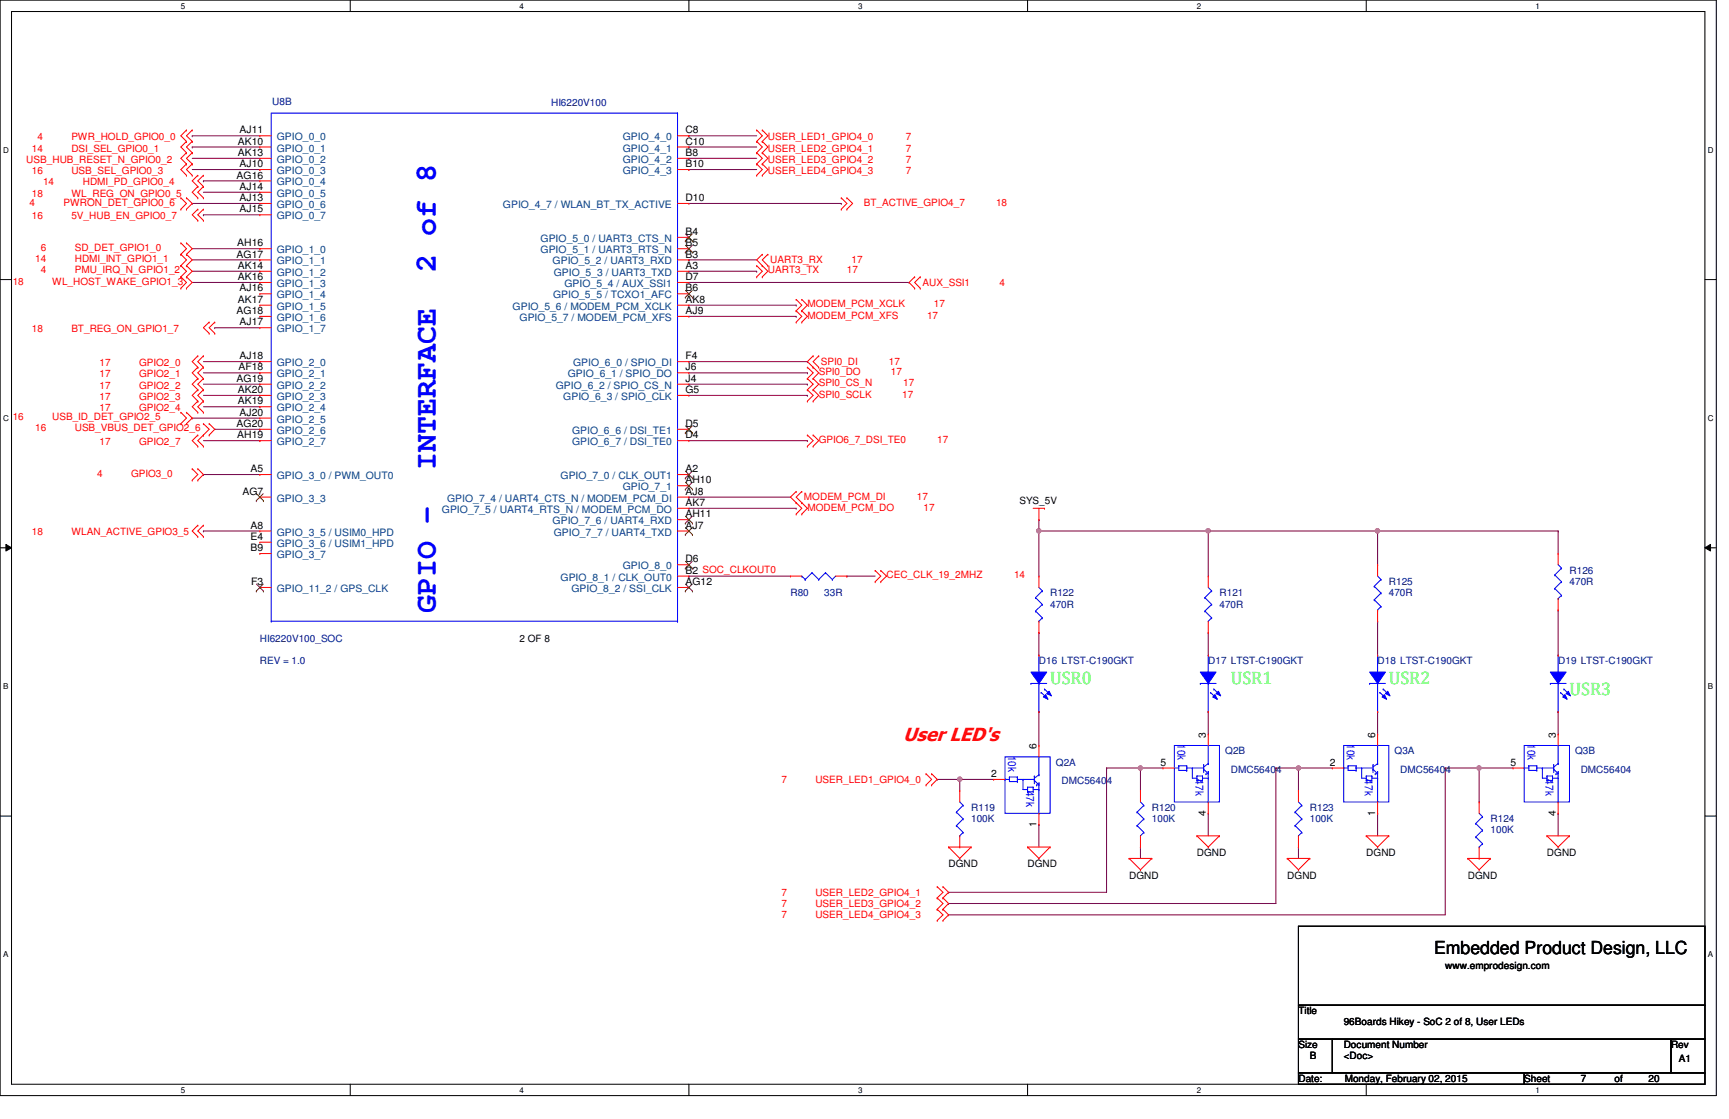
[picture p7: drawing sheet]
<svg xmlns="http://www.w3.org/2000/svg" width="432mm" height="279mm" viewBox="0 0 432 279" stroke-linecap="round" stroke-linejoin="round" font-family="sans-serif">
<path d="M0 0h428.6v273.6h-428.6zM2.9 2.9h422.9v267.8h-422.9z" fill="none" stroke="#000" stroke-width=".25"/>
<g fill="#fff">
<path d="M45.2 .4h1.1v2.2h-1.1z"/>
<path d="M45.2 271.1h1.1v2.2h-1.1z"/>
</g>
<path d="M87.5 0v2.9M87.5 270.7v2.9" fill="none" stroke="#000" stroke-width=".25"/>
<g fill="#fff">
<path d="M129.8 .4h1.1v2.2h-1.1z"/>
<path d="M129.8 271.1h1.1v2.2h-1.1z"/>
</g>
<path d="M172 0v2.9M172 270.7v2.9" fill="none" stroke="#000" stroke-width=".25"/>
<g fill="#fff">
<path d="M214.3 .4h1.1v2.2h-1.1z"/>
<path d="M214.3 271.1h1.1v2.2h-1.1z"/>
</g>
<path d="M256.6 0v2.9M256.6 270.7v2.9" fill="none" stroke="#000" stroke-width=".25"/>
<g fill="#fff">
<path d="M298.9 .4h1.1v2.2h-1.1z"/>
<path d="M298.9 271.1h1.1v2.2h-1.1z"/>
</g>
<path d="M341.2 0v2.9M341.2 270.7v2.9" fill="none" stroke="#000" stroke-width=".25"/>
<g fill="#fff">
<path d="M383.5 .4h1.1v2.2h-1.1z"/>
<path d="M383.5 271.1h1.1v2.2h-1.1z"/>
<path d="M.8 36.3h1.4v2.3h-1.4z"/>
<path d="M426.5 36.3h1.4v2.3h-1.4z"/>
<path d="M.8 103.3h1.4v2.2h-1.4z"/>
<path d="M426.5 103.3h1.4v2.2h-1.4z"/>
</g>
<path d="M0 69.8h2.9M425.8 69.8h2.8" fill="none" stroke="#000" stroke-width=".25"/>
<g fill="#fff">
<path d="M.8 170.2h1.3v2.3h-1.3z"/>
<path d="M426.5 170.2h1.3v2.3h-1.3z"/>
</g>
<path d="M0 136.8h2.9M1.5 135.9l1.4 .9-1.4 .8zM425.8 136.8l1.4-.9v1.7zM425.8 136.8h2.8" fill="none" stroke="#000" stroke-width=".25"/>
<path d="M1.5 135.9l1.4 .9-1.4 .8zM425.8 136.8l1.4-.9v1.7z" fill="#000"/>
<g fill="#fff">
<path d="M.8 237.2h1.3v2.2h-1.3z"/>
<path d="M426.5 237.2h1.3v2.2h-1.3z"/>
</g>
<path d="M0 203.8h2.9M425.8 203.8h2.8" fill="none" stroke="#000" stroke-width=".25"/>
<g fill="none" stroke="#800040" stroke-width=".25">
<path d="M48 33.9h.1M48 36.7h.1M48 33.9h16.9M48 36.7h16.9M48 39.5h16.9M64.9 39.5h.1M48 42.3h16.9M50.8 45.2h.1M50.8 48h14.1M50.8 45.2h14.1M64.9 48h.1M64.9 42.3h.1"/>
<path d="M172 50.8h38.1M210.1 50.8h.1M48 64.9h16.9M48 62.1h16.9M48 67.7h16.9M64.9 64.9h.1M64.9 62.1h.1M64.9 67.7h.1M172 70.5h55M172 76.2h26.8M172 79h26.8M198.8 76.2h.1"/>
<path d="M198.8 79h.1M227 70.5h.1M50.8 90.3h14.1M50.8 93.1h14.1M50.8 95.9h14.1M50.8 98.7h14.1M64.9 90.3h.1M64.9 93.1h.1M64.9 95.9h.1M64.9 98.7h.1M172 90.3h29.6M172 93.1h29.6"/>
<path d="M172 95.9h29.6M172 98.7h29.6M201.6 90.3h.1M201.6 93.1h.1M201.6 95.9h.1M201.6 98.7h.1M50.8 101.6h14.1M50.8 110h14.1M64.9 101.6h.1M64.9 110h.1M172 110h29.6M201.6 110h.1"/>
<path d="M172 126.9h26.8M198.8 126.9h.1M234.1 194.6h.1M234.1 194.6h5.6"/>
</g>
<circle cx="239.7" cy="194.6" r=".56" fill="#f0f"/>
<circle cx="239.7" cy="194.6" r=".56" fill="none" stroke="#f0f" stroke-width=".25"/>
<path d="M239.7 194.6h.1M239.7 194.6v2.8M276.4 191.8h.1M276.4 191.8h8.4M284.8 191.8h.1M284.8 191.8v5.6M259.5 205.9h.1M259.5 205.9v5.6M301.8 203.1h.1M301.8 203.1v5.6" fill="none" stroke="#800040" stroke-width=".25"/>
<circle cx="284.8" cy="191.8" r=".55" fill="#f0f"/>
<circle cx="284.8" cy="191.8" r=".55" fill="none" stroke="#f0f" stroke-width=".25"/>
<g fill="none" stroke="#800040" stroke-width=".25">
<path d="M259.5 132.6h.1M259.5 132.6h42.3M301.8 132.6h.1M301.8 132.6v11.2M259.5 177.7h.1M259.5 177.7v8.4M301.8 177.7h.1M301.8 177.7v5.6M239.7 194.6h.1M239.7 194.6h8.5M276.4 191.8h.1M276.4 191.8v31h-39.5"/>
<path d="M284.8 191.8h.1M284.8 191.8h5.6M284.8 211.5h.1M284.8 211.5v2.8M236.9 222.8h.1"/>
</g>
<circle cx="301.7" cy="132.5" r=".56" fill="#f0f"/>
<circle cx="301.7" cy="132.5" r=".56" fill="none" stroke="#f0f" stroke-width=".25"/>
<path d="M259.5 132.6h.1M259.5 132.6v11.2" fill="none" stroke="#800040" stroke-width=".25"/>
<circle cx="259.4" cy="132.5" r=".56" fill="#f0f"/>
<circle cx="259.4" cy="132.5" r=".56" fill="none" stroke="#f0f" stroke-width=".25"/>
<g fill="none" stroke="#800040" stroke-width=".25">
<path d="M259.5 129.8h.1M259.5 129.8v2.8M301.8 132.6h.1M301.8 132.6h42.2M259.5 157.9h.1M259.5 157.9v5.7M301.8 157.9h.1M301.8 157.9v5.7M318.6 191.8h.1M318.6 191.8h5.7M369.4 191.8h.1M369.4 191.8v8.4"/>
<path d="M324.3 211.5h.1M324.3 211.5v2.8M344 203.1h.1M344 203.1v5.6M389.1 203.1h.1M389.1 203.1v5.6M236.9 228.4h.1M236.9 228.4h124"/>
</g>
<circle cx="324.3" cy="191.8" r=".56" fill="#f0f"/>
<circle cx="324.3" cy="191.8" r=".56" fill="none" stroke="#f0f" stroke-width=".25"/>
<g fill="none" stroke="#800040" stroke-width=".25">
<path d="M344 132.6h.1M344 132.6v8.4M344 132.6h45.1M344 177.7h.1M344 177.7v5.6M389.1 177.7h.1M389.1 177.7v5.6M324.3 191.8h.1M324.3 191.8v5.6M324.3 191.8h8.4M360.9 191.8h.1M360.9 191.8h8.5"/>
<path d="M236.9 225.6h.1M236.9 225.6h81.7"/>
</g>
<circle cx="344" cy="132.5" r=".56" fill="#f0f"/>
<circle cx="344" cy="132.5" r=".56" fill="none" stroke="#f0f" stroke-width=".25"/>
<path d="M389.1 132.6h.1M389.1 132.6v5.6M369.4 191.8h.1M369.4 191.8h8.5" fill="none" stroke="#800040" stroke-width=".25"/>
<circle cx="369.4" cy="191.8" r=".55" fill="#f0f"/>
<circle cx="369.4" cy="191.8" r=".55" fill="none" stroke="#f0f" stroke-width=".25"/>
<g fill="none" stroke="#800040" stroke-width=".25">
<path d="M172 33.9h.1M172 39.5h.1M172 36.7h.1M172 33.9h17M172 39.5h17M172 36.7h17M48 50.8h.1M48 50.8h16.9M50.8 53.6h.1M50.8 53.6h14.1M172 42.3h.1M172 42.3h17"/>
<path d="M48 70.5h16.9M64.9 70.5h.1M172 64.9h.1M172 64.9h17M172 67.7h17M189 67.7h.1M53.6 81.8h.1M53.6 81.8h11.3M48 104.4h.1M48 104.4h16.9M50.8 118.5h.1M50.8 118.5h14.1"/>
<path d="M53.6 107.2h11.3M64.9 107.2h.1M50.8 132.6h.1M50.8 132.6h14.1M172 124.1h.1M172 124.1h25.4M172 143.8h.1M172 143.8h25.4M211.5 143.8h.1M211.5 143.8h7.1M344 155.1h.1M344 155.1v8.5"/>
<path d="M389.1 152.3h.1M389.1 152.3v11.3M318.6 191.8h.1M318.6 191.8v33.8M360.9 191.8h.1M360.9 191.8v36.6"/>
</g>
<g fill="none" stroke="#f00" stroke-width=".25">
<path d="M46.6 32.5h.1M46.6 35.3h.1M46.6 38.1h.1M46.6 32.5l-1.4 1.4 1.4 1.4M46.6 35.3l-1.4 1.4 1.4 1.4M46.6 38.1l-1.4 1.4 1.4 1.4M48 32.5h.1M48 35.3h.1M48 38.1h.1M48 32.5l-1.4 1.4 1.4 1.4M48 35.3l-1.4 1.4 1.4 1.4M48 38.1l-1.4 1.4 1.4 1.4"/>
<path d="M64.9 33.9h.1M64.9 36.7h.1M64.9 39.5h.1M64.9 33.9h2.8M64.9 36.7h2.8M64.9 39.5h2.8M169.2 33.9h2.8M169.2 36.7h2.8M169.2 39.5h2.8M172 33.9h.1M172 36.7h.1M172 39.5h.1"/>
<path d="M189 32.5h.1M189 35.3h.1M189 38.1h.1M189 32.5l1.4 1.4-1.4 1.4M189 35.3l1.4 1.4-1.4 1.4M189 38.1l1.4 1.4-1.4 1.4M190.4 32.5h.1M190.4 35.3h.1M190.4 38.1h.1M190.4 32.5l1.4 1.4-1.4 1.4M190.4 35.3l1.4 1.4-1.4 1.4M190.4 38.1l1.4 1.4-1.4 1.4"/>
<path d="M45.2 49.4h.1M45.2 52.2h.1M45.2 49.4l1.4 1.4-1.4 1.4M46.6 40.9h.1M46.6 43.8h.1M46.6 52.2h.1M46.6 49.4h.1M46.6 40.9l-1.4 1.4 1.4 1.5M46.6 49.4l1.4 1.4-1.4 1.4M48 40.9h.1M48 43.8h.1M48 40.9l-1.4 1.4 1.4 1.5"/>
<path d="M49.4 46.6h.1M49.4 49.4h.1M49.4 43.8h.1M49.4 52.2h.1M49.4 55h.1M49.4 46.6l-1.4 1.4 1.4 1.4M49.4 43.8l-1.4 1.4 1.4 1.4M49.4 52.2l-1.4 1.4 1.4 1.4M50.8 46.6h.1M50.8 49.4h.1M50.8 43.8h.1M50.8 52.2h.1"/>
<path d="M50.8 55h.1M50.8 46.6l-1.4 1.4 1.4 1.4M50.8 43.8l-1.4 1.4 1.4 1.4M50.8 52.2l-1.4 1.4 1.4 1.4M64.9 42.3h.1M64.9 45.2h.1M64.9 48h.1M64.9 50.8h.1M64.9 53.6h.1M64.9 50.8h2.8M64.9 42.3h2.8M64.9 45.2h2.8"/>
<path d="M64.9 48h2.8M64.9 53.6h2.8M169.2 59.3h2.8M169.2 50.8h2.8M169.2 42.3h2.8M172 59.3h.1M172 50.8h.1M172 42.3h.1M189 40.9h.1M189 43.8h.1M189 40.9l1.4 1.4-1.4 1.5M190.4 40.9h.1"/>
<path d="M190.4 43.8h.1M190.4 40.9l1.4 1.4-1.4 1.5M210.1 52.2h.1M210.1 49.4h.1M210.1 49.4l1.4 1.4-1.4 1.4M211.5 52.2h.1M211.5 49.4h.1M211.5 49.4l1.4 1.4-1.4 1.4M45.2 63.5h.1M45.2 66.3h.1M45.2 60.7h.1M45.2 69.1h.1"/>
<path d="M45.2 72h.1M45.2 63.5l1.4 1.4-1.4 1.4M45.2 60.7l1.4 1.4-1.4 1.4M45.2 66.3l1.4 1.4-1.4 1.4M45.2 69.1l1.4 1.4-1.4 1.5M46.6 66.3h.1M46.6 63.5h.1M46.6 60.7h.1M46.6 69.1h.1M46.6 72h.1M46.6 63.5l1.4 1.4-1.4 1.4M46.6 60.7l1.4 1.4-1.4 1.4"/>
<path d="M46.6 66.3l1.4 1.4-1.4 1.4M46.6 69.1l1.4 1.4-1.4 1.5M64.9 62.1h.1M64.9 64.9h.1M64.9 67.7h.1M64.9 70.5h.1M64.9 73.4h.1M64.9 76.2h.1M64.9 79h.1M64.9 62.1h2.8M64.9 64.9h2.8M64.9 67.7h2.8"/>
<path d="M64.9 70.5h2.8M64.9 73.4h2.8M64.9 76.2h2.8M64.9 79h2.8M169.2 62.1h2.8M169.2 64.9h2.8M169.2 67.7h2.8M169.2 70.5h2.8M169.2 73.4h2.8M169.2 76.2h2.8M169.2 79h2.8M172 62.1h.1"/>
<path d="M172 64.9h.1M172 67.7h.1M172 70.5h.1M172 73.4h.1M172 76.2h.1M172 79h.1M189 69.1h.1M189 66.3h.1M189 66.3l1.4 1.4-1.4 1.4M190.4 63.5h.1M190.4 66.3h.1M190.4 69.1h.1"/>
<path d="M190.4 63.5l-1.4 1.4 1.4 1.4M190.4 66.3l1.4 1.4-1.4 1.4M191.8 66.3h.1M191.8 63.5h.1M191.8 63.5l-1.4 1.4 1.4 1.4M198.8 77.6h.1M198.8 74.8h.1M198.8 74.8l1.4 1.4-1.4 1.4M198.8 77.6l1.4 1.4-1.4 1.4M200.2 77.6h.1M200.2 74.8h.1M200.2 74.8l1.4 1.4-1.4 1.4"/>
<path d="M200.2 77.6l1.4 1.4-1.4 1.4M228.4 69.1h.1M228.4 72h.1M228.4 69.1l-1.4 1.4 1.4 1.5M229.8 72h.1M229.8 69.1h.1M229.8 69.1l-1.4 1.4 1.4 1.5M49.4 88.9h.1M49.4 91.7h.1M49.4 94.5h.1M49.4 97.3h.1M49.4 88.9l-1.4 1.4 1.4 1.4"/>
<path d="M49.4 91.7l-1.4 1.4 1.4 1.4M49.4 94.5l-1.4 1.4 1.4 1.4M49.4 97.3l-1.4 1.4 1.4 1.5M50.8 88.9h.1M50.8 91.7h.1M50.8 94.5h.1M50.8 97.3h.1M50.8 88.9l-1.4 1.4 1.4 1.4M50.8 91.7l-1.4 1.4 1.4 1.4M50.8 94.5l-1.4 1.4 1.4 1.4M50.8 97.3l-1.4 1.4 1.4 1.5M52.2 80.4h.1"/>
<path d="M52.2 83.2h.1M52.2 80.4l-1.4 1.4 1.4 1.4M53.6 80.4h.1M53.6 83.2h.1M53.6 80.4l-1.4 1.4 1.4 1.4M64.9 81.8h.1M64.9 90.3h.1M64.9 93.1h.1M64.9 95.9h.1M64.9 98.7h.1M64.9 81.8h2.8M64.9 90.3h2.8"/>
<path d="M64.9 93.1h2.8M64.9 95.9h2.8M64.9 98.7h2.8M169.2 90.3h2.8M169.2 93.1h2.8M169.2 95.9h2.8M169.2 98.7h2.8M172 90.3h.1M172 93.1h.1M172 95.9h.1M172 98.7h.1M198.8 80.4h.1"/>
<path d="M200.2 80.4h.1M201.6 94.5h.1M201.6 91.7h.1M201.6 97.3h.1M201.6 91.7l1.5 1.4-1.5 1.4M201.6 94.5l1.5 1.4-1.5 1.4M201.6 97.3l1.5 1.4-1.5 1.5M203.1 94.5h.1M203.1 91.7h.1M203.1 97.3h.1M203.1 88.9h.1M203.1 91.7l1.4 1.4-1.4 1.4"/>
<path d="M203.1 94.5l1.4 1.4-1.4 1.4M203.1 97.3l1.4 1.4-1.4 1.5M203.1 88.9l-1.5 1.4 1.5 1.4M204.5 91.7h.1M204.5 88.9h.1M204.5 88.9l-1.4 1.4 1.4 1.4M45.2 103h.1M45.2 105.8h.1M45.2 103l1.4 1.4-1.4 1.4M46.6 105.8h.1M46.6 103h.1M46.6 103l1.4 1.4-1.4 1.4"/>
<path d="M48 117.1h.1M48 119.9h.1M48 117.1l1.4 1.4-1.4 1.4M49.4 100.2h.1M49.4 103h.1M49.4 108.6h.1M49.4 111.4h.1M49.4 119.9h.1M49.4 117.1h.1M49.4 100.2l-1.4 1.4 1.4 1.4M49.4 108.6l-1.4 1.4 1.4 1.4M49.4 117.1l1.4 1.4-1.4 1.4"/>
<path d="M50.8 100.2h.1M50.8 103h.1M50.8 108.6h.1M50.8 111.4h.1M50.8 105.8h.1M50.8 100.2l-1.4 1.4 1.4 1.4M50.8 105.8l1.4 1.4-2.8 2.8 1.4 1.4M52.2 108.6h.1M52.2 105.8h.1M52.2 105.8l1.4 1.4-1.4 1.4M64.9 101.6h.1M64.9 104.4h.1"/>
<path d="M64.9 107.2h.1M64.9 110h.1M64.9 118.5h.1M64.9 101.6h2.8M64.9 104.4h2.8M64.9 107.2h2.8M64.9 110h2.8M64.9 118.5h2.8M169.2 107.2h2.8M169.2 110h2.8M169.2 118.5h2.8M172 107.2h.1"/>
<path d="M172 110h.1M172 118.5h.1M201.6 100.2h.1M201.6 111.4h.1M201.6 108.6h.1M201.6 108.6l1.5 1.4-1.5 1.4M203.1 100.2h.1M203.1 111.4h.1M203.1 108.6h.1M203.1 108.6l1.4 1.4-1.4 1.4M49.4 131.1h.1M49.4 134h.1"/>
<path d="M49.4 131.1l-1.4 1.5 1.4 1.4M50.8 131.1h.1M50.8 134h.1M50.8 131.1l-1.4 1.5 1.4 1.4M64.9 124.1h.1M64.9 132.6h.1M64.9 135.4h.1M64.9 138.2h.1M64.9 124.1h2.8M64.9 132.6h2.8M64.9 135.4h2.8M64.9 138.2h2.8"/>
<path d="M169.2 126.9h2.8M169.2 124.1h2.8M169.2 132.6h2.8M169.2 121.3h2.8M169.2 129.8h2.8M172 121.3h.1M172 124.1h.1M172 126.9h.1M172 129.8h.1M172 132.6h.1M198.8 128.4h.1M198.8 125.5h.1"/>
<path d="M198.8 122.7h.1M198.8 125.5l1.4 1.4-1.4 1.5M198.8 122.7l-1.4 1.4 1.4 1.4M200.2 128.4h.1M200.2 125.5h.1M200.2 122.7h.1M200.2 122.7l-1.4 1.4 2.8 2.8-1.4 1.5M258 126.9h2.9M259.5 129.8h.1M259.5 126.9v2.9M260.9 126.9h.1M389.1 138.2h.1"/>
<path d="M389.1 138.2v2.8M64.9 146.7h.1M64.9 146.7h2.8M169.2 146.7h2.8M169.2 141h2.8M169.2 143.8h2.8M172 141h.1M172 143.8h.1M172 146.7h.1M218.6 145.2h.1M218.6 142.5h.1M218.6 142.5l1.4 1.3-1.4 1.4"/>
<path d="M220 145.2h.1M220 142.5h.1M220 142.5l1.4 1.3-1.4 1.4M259.5 143.8h.1M259.5 157.9h.1M259.5 143.8v2.9M259.5 155.1v2.8M344 141h.1M344 155.1h.1M344 141v2.8M344 152.3v2.8M389.1 152.3h.1"/>
<path d="M389.1 149.5v2.8M231.3 196h.1M231.3 193.2h.1M231.3 193.2l1.4 1.4-1.4 1.4M232.7 193.2h.1M232.7 196h.1M232.7 193.2l1.4 1.4-1.4 1.4M236.9 211.5h.1M236.9 211.5h5.6M236.9 211.5l2.8 2.8M239.7 214.3h.1M242.5 211.5h.1"/>
<path d="M242.5 211.5l-2.8 2.8M256.6 211.5h.1M256.6 211.5h5.7M256.6 211.5l2.9 2.8M259.5 214.3h.1M262.3 211.5h.1M262.3 211.5l-2.8 2.8M282 214.3h.1M282 214.3h5.7M282 214.3l2.8 2.9M284.8 217.2h.1M287.7 214.3h.1"/>
<path d="M287.7 214.3l-2.9 2.9M298.9 208.7h.1M298.9 208.7h5.6M298.9 208.7l2.9 2.8M301.8 211.5h.1M304.5 208.7h.1M304.5 208.7l-2.7 2.8M321.5 214.3h.1M321.5 214.3h5.6M321.5 214.3l2.8 2.9M324.3 217.2h.1M327.1 214.3h.1"/>
<path d="M327.1 214.3l-2.8 2.9M341.2 208.7h.1M341.2 208.7h5.6M341.2 208.7l2.8 2.8M344 211.5h.1M346.8 208.7h.1M346.8 208.7l-2.8 2.8M366.6 214.3h.1M366.6 214.3h5.6M366.6 214.3l2.8 2.9M369.4 217.2h.1M372.2 214.3h.1"/>
<path d="M372.2 214.3l-2.8 2.9M386.3 208.7h.1M386.3 208.7h5.7M386.3 208.7l2.8 2.8M389.1 211.5h.1M392 208.7h.1M392 208.7l-2.9 2.8M234.1 224.2h.1M234.1 221.4h.1M234.1 227h.1M234.1 229.8h.1M234.1 221.4l1.4 1.4-1.4 1.4"/>
<path d="M234.1 224.2l1.4 1.4-1.4 1.4M234.1 227l1.4 1.4-1.4 1.4M235.5 221.4h.1M235.5 224.2h.1M235.5 227h.1M235.5 229.8h.1M235.5 221.4l1.4 1.4-1.4 1.4M235.5 224.2l1.4 1.4-1.4 1.4M235.5 227l1.4 1.4-1.4 1.4"/>
</g>
<path d="M324.3 231.3h101.5v19.7h-101.5zM324.3 251h101.5v8.5h-101.5zM324.3 259.5h8.4v8.4h-8.4zM332.7 259.5h84.6v8.4h-84.6zM417.3 259.5h8.5v8.4h-8.5zM324.3 267.9h56.4v2.8h-56.4zM380.7 267.9h45.1v2.8h-45.1z" fill="none" stroke="#000" stroke-width=".25"/>
<g fill="none" stroke="#00f" stroke-width=".25">
<path d="M169.2 28.2h.1M169.2 28.2v126.9M169.2 28.2h-101.5v126.9M67.7 155.1h.1M67.7 155.1h101.5M169.2 155.1h.1M258.6 149.2h.1M258.6 152.6h.1M258.6 149.2l1.7 1.7M258.6 152.6l1.7 1.7M259.5 155.1h.1M259.5 146.7l.8 .8"/>
<path d="M260.3 147.5h.1M260.3 150.9h.1M260.3 154.3h.1M260.3 147.5l-1.7 1.7M260.3 150.9l-1.7 1.7M260.3 154.3l-.8 .8M343.2 146.4h.1M343.2 149.8h.1M343.2 146.4l1.7 1.7M343.2 149.8l1.7 1.7M344 152.3h.1M344 143.8l.9 .9"/>
<path d="M344.9 144.7h.1M344.9 148.1h.1M344.9 151.5h.1M344.9 144.7l-1.7 1.7M344.9 148.1l-1.7 1.7M344.9 151.5l-.9 .8M388.3 143.6h.1M388.3 146.9h.1M388.3 143.6l1.7 1.6M388.3 146.9l1.7 1.7M389.1 149.5h.1M389.1 141l.9 .9"/>
<path d="M390 141.9h.1M390 145.2h.1M390 148.6h.1M390 141.9l-1.7 1.7M390 145.2l-1.7 1.7M390 148.6l-.9 .9M389.1 170.6h.1M389.1 177.7h.1M389.1 163.6v14.1"/>
</g>
<g fill="none" stroke="#804000" stroke-width=".25">
<path d="M171.2 58.4l1.7 1.8M172.9 58.4l-1.7 1.8M171.2 60.2h.1M171.2 63h.1M171.2 74.3h.1M171.2 61.3l1.7 1.7M171.2 72.5l1.7 1.8M172.9 61.3l-1.7 1.7M172.9 72.5l-1.7 1.8M172.9 60.2h.1M172.9 63h.1M172.9 74.3h.1"/>
<path d="M171.2 108.1h.1M171.2 119.4h.1M171.2 106.3l1.7 1.8M171.2 117.6l1.7 1.8M172.9 106.3l-1.7 1.8M172.9 117.6l-1.7 1.8M172.9 108.1h.1M172.9 119.4h.1M64 125h.1M64.1 123.3l1.7 1.7M65.7 123.3l-1.7 1.7M65.8 125h.1"/>
<path d="M171.2 122.2h.1M171.2 130.6h.1M171.2 133.5h.1M171.2 120.4l1.7 1.8M171.2 128.9l1.7 1.7M171.2 131.7l1.7 1.8M172.9 120.4l-1.7 1.8M172.9 128.9l-1.7 1.7M172.9 131.7l-1.7 1.8M172.9 122.2h.1M172.9 130.6h.1M172.9 133.5h.1"/>
<path d="M64 147.6h.1M64.1 145.8l1.7 1.8M65.7 145.8l-1.7 1.8M65.8 147.6h.1M171.2 141.9h.1M171.2 147.6h.1M171.2 140.2l1.7 1.7M171.2 145.8l1.7 1.8M172.9 140.2l-1.7 1.7M172.9 145.8l-1.7 1.8M172.9 141.9h.1M172.9 147.6h.1"/>
</g>
<path d="M390.8 173.4l.6 1.2-1.1-.6z" fill-rule="evenodd" fill="#00f"/>
<path d="M390.6 172h.1M390.6 172l1.6 1.7M390.8 173.4l.6 1.2-1.1-.6z" fill="none" stroke="#00f" stroke-width=".25"/>
<path d="M391.7 172.6l.5 1.1-1.1-.5z" fill-rule="evenodd" fill="#00f"/>
<path d="M391.7 172.6l.5 1.1-1.1-.5z" fill="none" stroke="#00f" stroke-width=".25"/>
<path d="M387.2 167.8h3.9l-2 2.8z" fill-rule="evenodd" fill="#00f"/>
<path d="M344 170.6h.1M344 177.7h.1M344 163.6v14.1M387.2 167.8h3.9l-2 2.8zM387.2 170.6h.1M387.2 170.6h3.9M389.7 172.9h.1M389.7 172.9l1.7 1.7" fill="none" stroke="#00f" stroke-width=".25"/>
<path d="M389.1 177.7h.1M389.1 163.6h.1" fill="none" stroke="#f00" stroke-width=".25"/>
<path d="M345.7 173.4l.6 1.2-1.2-.6z" fill-rule="evenodd" fill="#00f"/>
<path d="M345.4 172h.1M345.4 172l1.7 1.7M345.7 173.4l.6 1.2-1.2-.6z" fill="none" stroke="#00f" stroke-width=".25"/>
<path d="M346.6 172.6l.5 1.1-1.1-.5z" fill-rule="evenodd" fill="#00f"/>
<path d="M346.6 172.6l.5 1.1-1.1-.5z" fill="none" stroke="#00f" stroke-width=".25"/>
<path d="M342.1 167.8h3.9l-2 2.8z" fill-rule="evenodd" fill="#00f"/>
<g fill="none" stroke="#00f" stroke-width=".25">
<path d="M301.8 170.6h.1M301.8 177.7h.1M301.8 163.6v14.1M342.1 167.8h3.9l-2 2.8zM342.1 170.6h.1M342.1 170.6h3.9M344.6 172.9h.1M344.6 172.9l1.7 1.7M335.6 186.1h11.2v14.1h-11.2zM335.6 191.8h.1M335.6 191.8h1.1M336.7 191.2h.1"/>
<path d="M336.7 191.2h2M336.7 191.2v1.2h2M338.7 191.2h.1M338.7 192.4h.1M338.7 191.8h.1M338.7 191.2v1.2M338.7 191.8h4.2M340.1 191.8h.1M340.1 191.8v2.5h1.1M341.2 194.3h.1M341.2 193.8h.1M341.2 194.9h.1"/>
<path d="M341.2 193.8v1.1M341.2 193.8h1.4M341.2 194.9h1.4M342.6 193.8h.1M342.6 194.9h.1M342.6 194.3h1.4M342.6 193.8v1.1M342.9 190.9h.1M342.9 192.1h.1M342.9 190.9v2M342.9 192.1l1.1 1.1h-.5M343.5 193.2h.1"/>
<path d="M344 190.7h.1M344 194.3h.1M344 192.6h.1M344 190.7l-1.1 .8M344 186.1v4.6M344 192.6v7.6M344 200.2h.1M368.6 205.6h.1M368.6 209h.1M368.6 205.6l1.6 1.7M368.6 209l1.6 1.7M369.4 211.5h.1"/>
<path d="M369.4 203.1l.8 .8M370.2 203.9h.1M370.2 207.3h.1M370.2 210.7h.1M370.2 203.9l-1.6 1.7M370.2 207.3l-1.6 1.7M370.2 210.7l-.8 .8"/>
</g>
<path d="M344 177.7h.1M344 163.6h.1M332.7 191.8h.1M332.7 191.8h2.9M344 183.3h.1M344 183.3v2.8M344 203.1h.1M344 200.2v2.9M369.4 200.2h.1M369.4 214.3h.1M369.4 200.2v2.9M369.4 211.5v2.8" fill="none" stroke="#f00" stroke-width=".25"/>
<path d="M303.4 173.4l.6 1.2-1.1-.6z" fill-rule="evenodd" fill="#00f"/>
<path d="M303.1 172h.1M303.1 172l1.7 1.7M303.4 173.4l.6 1.2-1.1-.6z" fill="none" stroke="#00f" stroke-width=".25"/>
<path d="M304.3 172.6l.5 1.1-1.1-.5z" fill-rule="evenodd" fill="#00f"/>
<path d="M304.3 172.6l.5 1.1-1.1-.5z" fill="none" stroke="#00f" stroke-width=".25"/>
<path d="M299.8 167.8h3.9l-1.9 2.8z" fill-rule="evenodd" fill="#00f"/>
<path d="M259.5 170.6h.1M259.5 177.7h.1M259.5 163.6v14.1M299.8 167.8h3.9l-1.9 2.8zM299.8 170.6h.1M299.8 170.6h3.9M302.3 172.9h.1M302.3 172.9l1.7 1.7" fill="none" stroke="#00f" stroke-width=".25"/>
<path d="M301.8 177.7h.1M301.8 163.6h.1" fill="none" stroke="#f00" stroke-width=".25"/>
<path d="M261.2 173.4l.5 1.2-1.1-.6z" fill-rule="evenodd" fill="#00f"/>
<path d="M260.9 172h.1M260.9 172l1.7 1.7M261.2 173.4l.5 1.2-1.1-.6z" fill="none" stroke="#00f" stroke-width=".25"/>
<path d="M262 172.6l.6 1.1-1.2-.5z" fill-rule="evenodd" fill="#00f"/>
<path d="M262 172.6l.6 1.1-1.2-.5z" fill="none" stroke="#00f" stroke-width=".25"/>
<path d="M257.5 167.8h3.9l-1.9 2.8z" fill-rule="evenodd" fill="#00f"/>
<g fill="none" stroke="#00f" stroke-width=".25">
<path d="M200.2 143.8h.1M200.2 143.8l.9 .9M201.1 144.7h.1M202.8 143h.1M202.8 143l1.7 1.7M202.8 143l-1.7 1.7M204.5 144.7h.1M206.2 143h.1M206.2 143l1.7 1.7M206.2 143l-1.7 1.7M207.9 144.7h.1M208.7 143.8l-.8 .9"/>
<path d="M300.9 149.2h.1M300.9 152.6h.1M300.9 149.2l1.7 1.7M300.9 152.6l1.7 1.7M301.8 155.1h.1M301.8 146.7l.8 .8M302.6 147.5h.1M302.6 150.9h.1M302.6 154.3h.1M302.6 147.5l-1.7 1.7M302.6 150.9l-1.7 1.7M302.6 154.3l-.8 .8"/>
<path d="M257.5 167.8h3.9l-1.9 2.8zM257.5 170.6h.1M257.5 170.6h3.9M260 172.9h.1M260 172.9l1.7 1.7M251 189h11.3v14.1h-11.3zM251 194.6h.1M251 194.6h1.1M252.1 194h.1M252.1 194h2M252.1 194v1.2h2M254.1 194h.1"/>
<path d="M254.1 195.2h.1M254.1 194.6h.1M254.1 194v1.2M254.1 194.6h4.2M255.5 194.6h.1M255.5 194.6v2.5h1.1M256.6 197.1h.1M256.6 196.6h.1M256.6 197.7h.1M256.6 196.6v1.1M256.6 196.6h1.4M256.6 197.7h1.4"/>
<path d="M258 196.6h.1M258 197.7h.1M258 197.1h1.5M258 196.6v1.1M258.3 193.8h.1M258.3 194.9h.1M258.3 193.8v1.9M258.3 194.9l1.2 1.1h-.6M258.9 196h.1M259.5 193.5h.1M259.5 197.1h.1M259.5 195.5h.1"/>
<path d="M259.5 193.5l-1.2 .8M259.5 189v4.5M259.5 195.5v7.6M293.3 186.1h11.2v14.1h-11.2zM293.3 191.8h.1M293.3 191.8h1.1M294.4 191.2h.1M294.4 191.2h2M294.4 191.2v1.2h2M296.4 191.2h.1M296.4 192.4h.1M296.4 191.8h.1"/>
<path d="M296.4 191.8h4.2M296.4 191.2v1.2M297.8 191.8h.1M297.8 191.8v2.5h1.1M298.9 194.3h.1M298.9 193.8h.1M298.9 194.9h.1M298.9 193.8h1.4M298.9 194.9h1.4M298.9 193.8v1.1M300.3 193.8h.1M300.3 194.9h.1"/>
<path d="M300.3 194.3h1.5M300.3 193.8v1.1M300.6 190.9h.1M300.6 192.1h.1M300.6 192.1l1.2 1.1h-.6M300.6 190.9v2M301.2 193.2h.1M301.8 190.7h.1M301.8 194.3h.1M301.8 192.6h.1M301.8 190.7l-1.2 .8M301.8 186.1v4.6"/>
<path d="M301.8 192.6v7.6M380.7 186.1h11.3v14.1h-11.3zM380.7 191.8h.1M380.7 191.8h1.1M381.8 191.2h.1M381.8 191.2h2M381.8 191.2v1.2h2M383.8 191.2h.1M383.8 192.4h.1M383.8 191.8h.1M383.8 191.2v1.2M383.8 191.8h4.2"/>
<path d="M385.2 191.8h.1M385.2 191.8v2.5h1.1M386.3 194.3h.1M386.3 193.8h.1M386.3 194.9h.1M386.3 193.8v1.1M386.3 193.8h1.4M386.3 194.9h1.4M387.7 193.8h.1M387.7 194.9h.1M387.7 194.3h1.4M387.7 193.8v1.1"/>
<path d="M388 190.9h.1M388 192.1h.1M388 190.9v2M388 192.1l1.1 1.1h-.5M388.6 193.2h.1M389.1 190.7h.1M389.1 194.3h.1M389.1 192.6h.1M389.1 190.7l-1.1 .8M389.1 186.1v4.6M389.1 192.6v7.6M238.8 202.8h.1"/>
<path d="M238.8 206.2h.1M238.8 202.8l1.7 1.7M238.8 206.2l1.7 1.7M239.7 208.7h.1M239.7 200.2l.8 .9M240.5 201.1h.1M240.5 204.5h.1M240.5 207.9h.1M240.5 201.1l-1.7 1.7M240.5 204.5l-1.7 1.7M240.5 207.9l-.8 .8M259.5 203.1h.1"/>
<path d="M284 202.8h.1M284 206.2h.1M284 202.8l1.7 1.7M284 206.2l1.7 1.7M284.8 208.7h.1M284.8 200.2l.9 .9M285.7 201.1h.1M285.7 204.5h.1M285.7 207.9h.1M285.7 201.1l-1.7 1.7M285.7 204.5l-1.7 1.7M285.7 207.9l-.9 .8"/>
<path d="M301.8 200.2h.1M323.4 202.8h.1M323.4 206.2h.1M323.4 202.8l1.7 1.7M323.4 206.2l1.7 1.7M324.3 208.7h.1M324.3 200.2l.8 .9M325.1 201.1h.1M325.1 204.5h.1M325.1 207.9h.1M325.1 201.1l-1.7 1.7M325.1 204.5l-1.7 1.7"/>
<path d="M325.1 207.9l-.8 .8M389.1 200.2h.1"/>
</g>
<g fill="none" stroke="#f00" stroke-width=".25">
<path d="M197.4 143.8h.1M197.4 143.8h2.8M208.7 143.8h2.8M211.5 143.8h.1M301.8 143.8h.1M301.8 157.9h.1M301.8 143.8v2.9M301.8 155.1v2.8M259.5 177.7h.1M259.5 163.6h.1M239.7 197.4h.1M239.7 197.4v2.8"/>
<path d="M248.2 194.6h.1M248.2 194.6h2.8M259.5 186.1h.1M259.5 186.1v2.9M284.8 197.4h.1M284.8 197.4v2.8M290.4 191.8h.1M290.4 191.8h2.9M301.8 183.3h.1M301.8 183.3v2.8M324.3 197.4h.1M324.3 197.4v2.8"/>
<path d="M377.9 191.8h.1M377.9 191.8h2.8M389.1 183.3h.1M389.1 183.3v2.8M239.7 211.5h.1M239.7 208.7v2.8M259.5 205.9h.1M259.5 203.1v2.8M284.8 211.5h.1M284.8 208.7v2.8M301.8 203.1h.1M301.8 200.2v2.9"/>
<path d="M324.3 211.5h.1M324.3 208.7v2.8M389.1 203.1h.1M389.1 200.2v2.9"/>
</g>
<circle cx="239.7" cy="194.6" r=".56" fill="#f0f"/>
<circle cx="239.7" cy="194.6" r=".56" fill="none" stroke="#f0f" stroke-width=".25"/>
<circle cx="284.8" cy="191.8" r=".55" fill="#f0f"/>
<circle cx="284.8" cy="191.8" r=".55" fill="none" stroke="#f0f" stroke-width=".25"/>
<circle cx="301.7" cy="132.5" r=".56" fill="#f0f"/>
<circle cx="301.7" cy="132.5" r=".56" fill="none" stroke="#f0f" stroke-width=".25"/>
<circle cx="259.4" cy="132.5" r=".56" fill="#f0f"/>
<circle cx="259.4" cy="132.5" r=".56" fill="none" stroke="#f0f" stroke-width=".25"/>
<circle cx="324.3" cy="191.8" r=".56" fill="#f0f"/>
<circle cx="324.3" cy="191.8" r=".56" fill="none" stroke="#f0f" stroke-width=".25"/>
<circle cx="344" cy="132.5" r=".56" fill="#f0f"/>
<circle cx="344" cy="132.5" r=".56" fill="none" stroke="#f0f" stroke-width=".25"/>
<circle cx="369.4" cy="191.8" r=".55" fill="#f0f"/>
<circle cx="369.4" cy="191.8" r=".55" fill="none" stroke="#f0f" stroke-width=".25"/>
<g font-size="7.6" fill="#00f">
<text x="108.8" y="67.9" transform="rotate(-90 108.8 67.9)">2 of 8</text>
<text x="108.8" y="117.3" transform="rotate(-90 108.8 117.3)">INTERFACE</text>
<text x="108.8" y="153.2" transform="rotate(-90 108.8 153.2)">GPIO -</text>
</g>
<text font-size="4.7" fill="#f00" x="225.6" y="185">User LED's</text>
<g font-size="4.5" fill="#0f0">
<text x="262.3" y="170.7">USR0</text>
<text x="307.4" y="170.7">USR1</text>
<text x="346.8" y="170.7">USR2</text>
<text x="392" y="173.5">USR3</text>
</g>
<text font-size="4.5" x="358.1" y="238.1">Embedded Product Design, LLC</text>
<g font-size="2.8" fill="#00f">
<text x="294.1" y="185.8" transform="rotate(90 294.1 185.8)">10k</text>
<text x="336.4" y="185.8" transform="rotate(90 336.4 185.8)">10k</text>
<text x="381.5" y="185.8" transform="rotate(90 381.5 185.8)">10k</text>
<text x="251.8" y="188.7" transform="rotate(90 251.8 188.7)">10k</text>
<text x="256.3" y="197.4" transform="rotate(90 256.3 197.4)">47k</text>
<text x="298.6" y="194.6" transform="rotate(90 298.6 194.6)">47k</text>
<text x="340.9" y="194.6" transform="rotate(90 340.9 194.6)">47k</text>
<text x="386" y="194.6" transform="rotate(90 386 194.6)">47k</text>
</g>
<g font-size="2.5" fill="#000080">
<text x="68" y="26.3">U8B</text>
<text x="137.6" y="26.5">HI6220V100</text>
<text x="392" y="143.3">R126</text>
<text x="197.4" y="148.9">R80</text>
<text x="205.9" y="148.9">33R</text>
<text x="262.3" y="148.9">R122</text>
<text x="304.5" y="148.9">R121</text>
<text x="346.8" y="146.1">R125</text>
<text x="346.8" y="148.9">470R</text>
<text x="392" y="146.1">470R</text>
<text x="262.3" y="151.7">470R</text>
<text x="304.5" y="151.7">470R</text>
<text x="64.9" y="160.2">HI6220V100_SOC</text>
<text x="64.9" y="165.8">REV = 1.0</text>
<text x="259.5" y="165.8">D16 LTST-C190GKT</text>
<text x="301.8" y="165.8">D17 LTST-C190GKT</text>
<text x="344" y="165.8">D18 LTST-C190GKT</text>
<text x="389.1" y="165.8">D19 LTST-C190GKT</text>
<text x="263.7" y="191.2">Q2A</text>
<text x="306" y="188.4">Q2B</text>
<text x="348.3" y="188.4">Q3A</text>
<text x="393.4" y="188.4">Q3B</text>
<text x="265.1" y="195.7">DMC56404</text>
<text x="307.4" y="192.9">DMC56404</text>
<text x="349.7" y="192.9">DMC56404</text>
<text x="394.8" y="192.9">DMC56404</text>
<text x="242.5" y="202.5">R119</text>
<text x="287.7" y="202.5">R120</text>
<text x="327.1" y="202.5">R123</text>
<text x="242.5" y="205.3">100K</text>
<text x="287.7" y="205.3">100K</text>
<text x="327.1" y="205.3">100K</text>
<text x="372.2" y="205.3">R124</text>
<text x="372.2" y="208.1">100K</text>
</g>
<g font-size="2.5" fill="#f00">
<text x="9.4" y="35">4</text>
<text x="17.8" y="35">PWR_HOLD_GPIO0_0</text>
<text x="191.8" y="35">USER_LED1_GPIO4_0</text>
<text x="226.2" y="35">7</text>
<text x="6.6" y="40.6">USB_HUB_RESET_N_GPIO0_2</text>
<text x="8" y="37.8">14</text>
<text x="17.8" y="37.8">DSI_SEL_GPIO0_1</text>
<text x="191.8" y="37.8">USER_LED2_GPIO4_1</text>
<text x="191.8" y="40.6">USER_LED3_GPIO4_2</text>
<text x="226.2" y="37.8">7</text>
<text x="226.2" y="40.6">7</text>
<text x="8" y="43.5">16</text>
<text x="10.8" y="46.3">14</text>
<text x="17.8" y="43.5">USB_SEL_GPIO0_3</text>
<text x="20.7" y="46.3">HDMI_PD_GPIO0_4</text>
<text x="191.8" y="43.5">USER_LED4_GPIO4_3</text>
<text x="226.2" y="43.5">7</text>
<text x="7.4" y="51.4">4</text>
<text x="8" y="49.1">18</text>
<text x="15.8" y="51.4">PWRON_DET_GPIO0_6</text>
<text x="17.8" y="49.1">WL_REG_ON_GPIO0_5</text>
<text x="215.7" y="51.4">BT_ACTIVE_GPIO4_7</text>
<text x="248.8" y="51.4">18</text>
<text x="8" y="54.7">16</text>
<text x="17.8" y="54.7">5V_HUB_EN_GPIO0_7</text>
<text x="8.8" y="65.4">14</text>
<text x="10.2" y="62.7">6</text>
<text x="18.7" y="65.4">HDMI_INT_GPIO1_1</text>
<text x="18.7" y="62.7">SD_DET_GPIO1_0</text>
<text x="192.4" y="65.7">UART3_RX</text>
<text x="212.6" y="65.7">17</text>
<text x="3.2" y="71.1">18</text>
<text x="10.2" y="68.3">4</text>
<text x="13" y="71.1">WL_HOST_WAKE_GPIO1_3</text>
<text x="18.7" y="68.3">PMU_IRQ_N_GPIO1_2</text>
<text x="191.8" y="68.3">UART3_TX</text>
<text x="211.5" y="68.3">17</text>
<text x="230.4" y="71.4">AUX_SSI1</text>
<text x="249.6" y="71.4">4</text>
<text x="201.6" y="76.8">MODEM_PCM_XCLK</text>
<text x="233.2" y="76.8">17</text>
<text x="8" y="82.9">18</text>
<text x="17.8" y="82.9">BT_REG_ON_GPIO1_7</text>
<text x="201.6" y="79.5">MODEM_PCM_XFS</text>
<text x="231.5" y="79.5">17</text>
<text x="24.8" y="91.4">17</text>
<text x="24.8" y="94.2">17</text>
<text x="34.8" y="91.4">GPIO2_0</text>
<text x="34.8" y="94.2">GPIO2_1</text>
<text x="204.5" y="93.6">SPI0_DO</text>
<text x="205" y="91.1">SPI0_DI</text>
<text x="222" y="91.1">17</text>
<text x="222.5" y="93.6">17</text>
<text x="24.8" y="97">17</text>
<text x="24.8" y="99.9">17</text>
<text x="34.8" y="97">GPIO2_2</text>
<text x="34.8" y="99.9">GPIO2_3</text>
<text x="204.5" y="96.5">SPI0_CS_N</text>
<text x="204.5" y="99.3">SPI0_SCLK</text>
<text x="225.3" y="99.3">17</text>
<text x="225.6" y="96.5">17</text>
<text x="3.2" y="104.9">16</text>
<text x="8.8" y="107.7">16</text>
<text x="13" y="104.9">USB_ID_DET_GPIO2_5</text>
<text x="18.7" y="107.7">USB_VBUS_DET_GPIO2_6</text>
<text x="24.8" y="102.7">17</text>
<text x="34.8" y="102.7">GPIO2_4</text>
<text x="24.8" y="111.1">17</text>
<text x="34.8" y="111.1">GPIO2_7</text>
<text x="204.5" y="110.6">GPIO6_7_DSI_TE0</text>
<text x="234.1" y="110.6">17</text>
<text x="24.3" y="119">4</text>
<text x="32.8" y="119">GPIO3_0</text>
<text x="200.8" y="125">MODEM_PCM_DI</text>
<text x="229" y="125">17</text>
<text x="201.6" y="127.5">MODEM_PCM_DO</text>
<text x="230.7" y="127.5">17</text>
<text x="8" y="133.7">18</text>
<text x="17.8" y="133.7">WLAN_ACTIVE_GPIO3_5</text>
<text x="221.4" y="144.4">CEC_CLK_19_2MHZ</text>
<text x="253.2" y="144.4">14</text>
<text x="195.2" y="195.5">7</text>
<text x="203.6" y="195.5">USER_LED1_GPIO4_0</text>
<text x="195.2" y="223.6">7</text>
<text x="195.2" y="226.4">7</text>
<text x="203.6" y="223.6">USER_LED2_GPIO4_1</text>
<text x="203.6" y="226.4">USER_LED3_GPIO4_2</text>
<text x="195.2" y="229.3">7</text>
<text x="203.6" y="229.3">USER_LED4_GPIO4_3</text>
</g>
<g font-size="2.5">
<text x="59.8" y="33.3">AJ11</text>
<text x="171.2" y="33.3">C8</text>
<text x="59.4" y="36.1">AK10</text>
<text x="59.4" y="38.9">AK13</text>
<text x="59.8" y="41.7">AJ10</text>
<text x="171.2" y="36.1">C10</text>
<text x="171.2" y="38.9">B8</text>
<text x="171.2" y="41.7">B10</text>
<text x="59.1" y="44.6">AG16</text>
<text x="59.8" y="47.4">AJ14</text>
<text x="59.8" y="50.2">AJ13</text>
<text x="59.8" y="53">AJ15</text>
<text x="171.2" y="50.2">D10</text>
<text x="171.2" y="58.7">B4</text>
<text x="59.1" y="64.3">AG17</text>
<text x="59.3" y="61.5">AH16</text>
<text x="171.2" y="61.5">B5</text>
<text x="171.2" y="64.3">B3</text>
<text x="59.4" y="67.1">AK14</text>
<text x="59.4" y="69.9">AK16</text>
<text x="171.2" y="67.1">A3</text>
<text x="171.2" y="69.9">D7</text>
<text x="59.4" y="75.6">AK17</text>
<text x="59.8" y="72.8">AJ16</text>
<text x="171.2" y="72.8">B6</text>
<text x="171.2" y="75.6">AK8</text>
<text x="59.1" y="78.4">AG18</text>
<text x="59.8" y="81.2">AJ17</text>
<text x="171.2" y="78.4">AJ9</text>
<text x="59.8" y="89.7">AJ18</text>
<text x="171.2" y="89.7">F4</text>
<text x="59.1" y="95.3">AG19</text>
<text x="59.6" y="92.5">AF18</text>
<text x="171.2" y="92.5">J6</text>
<text x="171.2" y="95.3">J4</text>
<text x="59.4" y="98.1">AK20</text>
<text x="59.4" y="101">AK19</text>
<text x="171.2" y="98.1">G5</text>
<text x="59.1" y="106.6">AG20</text>
<text x="59.8" y="103.8">AJ20</text>
<text x="171.2" y="106.6">D5</text>
<text x="59.3" y="109.4">AH19</text>
<text x="171.2" y="109.4">D4</text>
<text x="62.6" y="117.9">A5</text>
<text x="171.2" y="117.9">A2</text>
<text x="60.5" y="123.5">AG7</text>
<text x="171.2" y="120.7">AH10</text>
<text x="171.2" y="123.5">AJ8</text>
<text x="254.6" y="125.8">SYS_5V</text>
<text x="62.6" y="132">A8</text>
<text x="171.2" y="126.3">AK7</text>
<text x="171.2" y="129.2">AH11</text>
<text x="171.2" y="132">AJ7</text>
<text x="62.6" y="134.8">E4</text>
<text x="62.6" y="137.6">B9</text>
<text x="171.2" y="140.4">D6</text>
<text x="171.2" y="143.3">B2 SOC_CLKOUT0</text>
<text x="62.7" y="146.1">F3</text>
<text x="171.2" y="146.1">AG12</text>
<text x="129.8" y="160.2">2 OF 8</text>
<text x="301.2" y="184.1" transform="rotate(-90 301.2 184.1)">3</text>
<text x="343.5" y="184.1" transform="rotate(-90 343.5 184.1)">6</text>
<text x="388.5" y="184.1" transform="rotate(-90 388.5 184.1)">3</text>
<text x="258.9" y="187" transform="rotate(-90 258.9 187)">6</text>
<text x="289.9" y="191.2">5</text>
<text x="332.1" y="191.2">2</text>
<text x="377.2" y="191.2">5</text>
<text x="247.6" y="194">2</text>
<text x="301.2" y="203.7" transform="rotate(-90 301.2 203.7)">4</text>
<text x="343.5" y="203.7" transform="rotate(-90 343.5 203.7)">1</text>
<text x="388.5" y="203.7" transform="rotate(-90 388.5 203.7)">4</text>
<text x="258.9" y="206.5" transform="rotate(-90 258.9 206.5)">1</text>
<text x="298.9" y="213.7">DGND</text>
<text x="341.2" y="213.7">DGND</text>
<text x="386.3" y="213.7">DGND</text>
<text x="236.9" y="216.6">DGND</text>
<text x="256.6" y="216.6">DGND</text>
<text x="282" y="219.4">DGND</text>
<text x="321.5" y="219.4">DGND</text>
<text x="366.6" y="219.4">DGND</text>
<text x="360.9" y="241.9">www.emprodesign.com</text>
<text x="324.3" y="253.2">Title</text>
<text x="335.6" y="256">96Boards Hikey - SoC 2 of 8, User LEDs</text>
<text x="324.3" y="261.7">Size</text>
<text x="335.6" y="261.7">Document Number</text>
<text x="417.3" y="261.7">Rev</text>
<text x="327.1" y="264.5">B</text>
<text x="335.6" y="264.5">&lt;Doc&gt;</text>
<text x="419.3" y="265.1">A1</text>
<text x="324.3" y="270.1">Date:</text>
<text x="335.8" y="270.1">Monday, February 02, 2015</text>
<text x="380.7" y="270.1">Sheet</text>
<text x="394.8" y="270.1">7</text>
<text x="403.2" y="270.1">of</text>
<text x="411.7" y="270.1">20</text>
</g>
<g font-size="2.5" fill="#004080">
<text x="69.1" y="35.1">GPIO_0_0</text>
<text x="155.5" y="35.1">GPIO_4_0</text>
<text x="69.1" y="37.8">GPIO_0_1</text>
<text x="69.1" y="40.7">GPIO_0_2</text>
<text x="155.5" y="37.8">GPIO_4_1</text>
<text x="155.5" y="40.7">GPIO_4_2</text>
<text x="69.1" y="43.5">GPIO_0_3</text>
<text x="69.1" y="46.3">GPIO_0_4</text>
<text x="155.5" y="43.5">GPIO_4_3</text>
<text x="69.1" y="49.1">GPIO_0_5</text>
<text x="69.1" y="51.9">GPIO_0_6</text>
<text x="125.6" y="51.9">GPIO_4_7 / WLAN_BT_TX_ACTIVE</text>
<text x="69.1" y="54.8">GPIO_0_7</text>
<text x="69.1" y="63.2">GPIO_1_0</text>
<text x="135" y="60.4">GPIO_5_0 / UART3_CTS_N</text>
<text x="135" y="63.2">GPIO_5_1 / UART3_RTS_N</text>
<text x="69.1" y="66">GPIO_1_1</text>
<text x="69.1" y="68.9">GPIO_1_2</text>
<text x="69.1" y="71.7">GPIO_1_3</text>
<text x="138" y="66">GPIO_5_2 / UART3_RXD</text>
<text x="138.3" y="68.9">GPIO_5_3 / UART3_TXD</text>
<text x="141" y="71.7">GPIO_5_4 / AUX_SSI1</text>
<text x="69.1" y="74.5">GPIO_1_4</text>
<text x="69.1" y="77.3">GPIO_1_5</text>
<text x="128" y="77.3">GPIO_5_6 / MODEM_PCM_XCLK</text>
<text x="138.1" y="74.5">GPIO_5_5 / TCXO1_AFC</text>
<text x="69.1" y="80.1">GPIO_1_6</text>
<text x="69.1" y="83">GPIO_1_7</text>
<text x="129.8" y="80.1">GPIO_5_7 / MODEM_PCM_XFS</text>
<text x="69.1" y="91.4">GPIO_2_0</text>
<text x="69.1" y="94.2">GPIO_2_1</text>
<text x="141.8" y="94.2">GPIO_6_1 / SPIO_DO</text>
<text x="143.1" y="91.4">GPIO_6_0 / SPIO_DI</text>
<text x="69.1" y="97.1">GPIO_2_2</text>
<text x="69.1" y="99.9">GPIO_2_3</text>
<text x="138.8" y="97.1">GPIO_6_2 / SPIO_CS_N</text>
<text x="140.7" y="99.9">GPIO_6_3 / SPIO_CLK</text>
<text x="69.1" y="102.7">GPIO_2_4</text>
<text x="69.1" y="105.5">GPIO_2_5</text>
<text x="69.1" y="108.3">GPIO_2_6</text>
<text x="69.1" y="111.2">GPIO_2_7</text>
<text x="142.9" y="108.3">GPIO_6_6 / DSI_TE1</text>
<text x="142.9" y="111.2">GPIO_6_7 / DSI_TE0</text>
<text x="69.1" y="119.6">GPIO_3_0 / PWM_OUT0</text>
<text x="140" y="119.6">GPIO_7_0 / CLK_OUT1</text>
<text x="69.1" y="125.3">GPIO_3_3</text>
<text x="111.7" y="125.3">GPIO_7_4 / UART4_CTS_N / MODEM_PCM_DI</text>
<text x="155.5" y="122.4">GPIO_7_1</text>
<text x="110.4" y="128.1">GPIO_7_5 / UART4_RTS_N / MODEM_PCM_DO</text>
<text x="138" y="130.9">GPIO_7_6 / UART4_RXD</text>
<text x="69.1" y="133.7">GPIO_3_5 / USIM0_HPD</text>
<text x="69.1" y="136.5">GPIO_3_6 / USIM1_HPD</text>
<text x="138.3" y="133.7">GPIO_7_7 / UART4_TXD</text>
<text x="69.1" y="139.4">GPIO_3_7</text>
<text x="155.5" y="142.2">GPIO_8_0</text>
<text x="69.1" y="147.8">GPIO_11_2 / GPS_CLK</text>
<text x="140" y="145">GPIO_8_1 / CLK_OUT0</text>
<text x="142.7" y="147.8">GPIO_8_2 / SSI_CLK</text>
</g>
<g font-size="2">
<text x="45.2" y="2.2">5</text>
<text x="129.8" y="2.2">4</text>
<text x="214.3" y="2.2">3</text>
<text x="298.9" y="2.2">2</text>
<text x="383.5" y="2.2">1</text>
<text x=".8" y="38.1">D</text>
<text x="426.5" y="38.1">D</text>
<text x=".8" y="105.1">C</text>
<text x="426.5" y="105.1">C</text>
<text x=".8" y="172">B</text>
<text x="426.5" y="172">B</text>
<text x=".8" y="239">A</text>
<text x="426.5" y="239">A</text>
<text x="45.2" y="272.9">5</text>
<text x="129.8" y="272.9">4</text>
<text x="214.3" y="272.9">3</text>
<text x="298.9" y="272.9">2</text>
<text x="383.5" y="272.9">1</text>
</g>
</svg>
